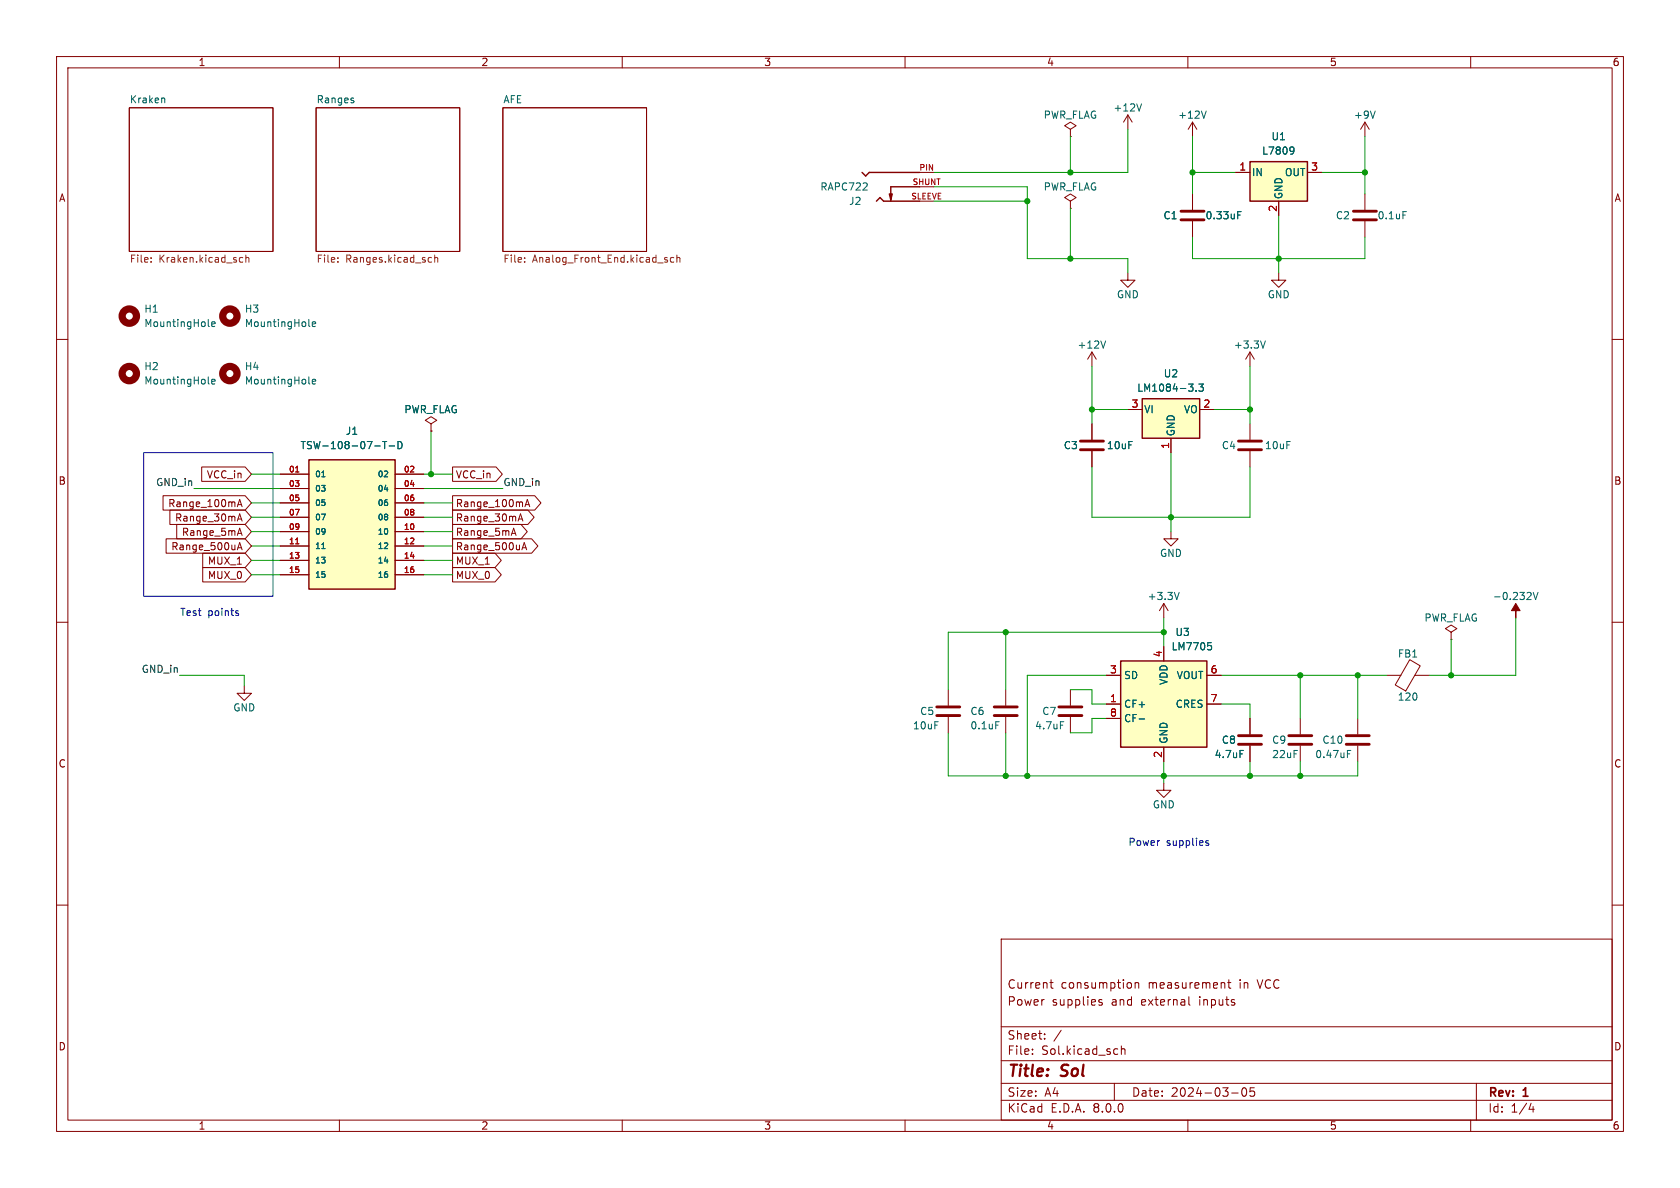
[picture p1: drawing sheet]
<svg xmlns="http://www.w3.org/2000/svg" width="297mm" height="210mm" viewBox="0 0 297 210" stroke-linecap="round" stroke-linejoin="round" font-family="sans-serif">
<g fill="none" stroke="#840000" stroke-width=".18">
<path d="M10 10h277v190h-277zM12 12h273v186h-273zM22.9 19.1h25.4v25.4h-25.4zM55.9 19.1h25.4v25.4h-25.4zM60 10v2M88.9 19.1h25.4v25.4h-25.4zM110 10v2M160 10v2M210 10v2M260 10v2M189.2 22.9l1-.7-1-.6-1 .6 1 .7v1.2M189.2 24.1h.1"/>
<path d="M189.2 35.6l1-.7-1-.6-1 .6 1 .7v1.2M189.2 36.8h.1M199.4 20.3l-.8 1.3M199.4 20.3v2.6M199.4 20.3l.8 1.3M210.8 21.6l-.7 1.3M210.8 21.6v2.5M210.8 21.6l.8 1.3M10 60h2M285 60h2M10 110h2M285 110h2"/>
<path d="M240 127v2.8M240 131.8v2.8M10 160h2M285 160h2M177 166h108v32h-108zM185.6 173.7h.6M185.8 173.2v1.3l.4 .2M194.2 177l.7 .4-.2 .3-.5-.1M194.8 176.8l-.3-.1-.3 .2M199.9 173.8l.1 .2v.4l-.1 .2M200.7 173.8l.2-.1 .3 .1 .1 .9M200.7 173.7v1"/>
<path d="M210.2 176.2v1.3l.2 .2M216.5 173.8v.9M217 173.7h.6M217.2 173.2v1.3l.4 .2M60 198v2M110 198v2M160 198v2M177 194.5h108M177 191.5h108M177 187.5h108M177 181.5h108M182.5 186.3v.1"/>
<path d="M182.5 185.5v.1M184.7 183.6v.1M184.7 182.8v.1M187.6 182.1l-1.3 2M197 191.5v3M197.5 185.4l.1 .1M197.6 186.3l-.1 .1M198.2 184.9v1.5M198.2 185.5l.3-.1 .3 .1 .1 .9M210 198v2M217.7 193.2h1.2M219.7 192.4l.2-.1a.81 .81 0 0 1 .6 .6 .81 .81 0 0 1-.3 .8l-.2 .1a.81 .81 0 0 1-.3-1.4z"/>
<path d="M221.7 192.3h-.7v.7l.2-.1h.5l.1 .3-.1 .5-.2 .1-.5-.1M260 198v2M261 191.5v6.5M270.7 195l-.4 1.1h.9M271 195.6v1"/>
</g>
<path d="M28.9 17.3l.2 .2v.7M62.5 17.8v.3M201.8 18.4l-.4 1.2M213.2 19.6l-.4 1.3M238.2 133.3h.4M238.2 132.7h.6" fill="none" stroke="#006464" stroke-width=".18"/>
<g fill="none" stroke="#725600" stroke-width=".18">
<path d="M26.7 46.2v.2M26.7 45.6v.1M42.4 46.3h.5M42.4 45.6h.5M43.5 45.6l.1-.1 .3 .1 .1 .8M43.5 45.1v1.3M59.7 46.2v.2M59.7 45.6v.1M75.9 45.5l.4 .1M76.3 46.3l-.4 .1M76.8 45.6l.2-.1 .3 .1 .1 .8M76.8 45.1v1.3"/>
<path d="M92.7 46.2v.2M92.7 45.6v.1M117.7 45.9l.3 .1v.2l-.2 .2h-.2M117.7 45.5l.3 .1M119.1 45.6l-.3-.1-.3 .3 .1 .5h.5M119.7 45.6l.1-.1 .3 .1 .1 .8M119.7 45.1v1.3"/>
</g>
<path d="M238 131.6h4.1M238 130h4.1" fill="none" stroke="#840000" stroke-width=".51"/>
<path d="M201.9 70.5h10.2v7h-10.2z" fill="#ffffc2"/>
<path d="M201.9 70.5h10.2v7h-10.2z" fill="none" stroke="#840000" stroke-width=".25"/>
<g fill="none" stroke="#840000" stroke-width=".18">
<path d="M193 62.2l-.7 1.3M193 62.2v2.6M193 74.9v2.8M193 79.8v2.8M193 62.2l.8 1.3M199.4 72.4h2.5M207 77.5v2.5M212.1 72.4h2.5M221 62.2l-.8 1.3M221 62.2v2.6M221 74.9v2.8M221 79.8v2.8"/>
<path d="M221 62.2l.7 1.3M177.8 121.9v2.8M177.8 126.7v2.8"/>
</g>
<path d="M195.5 60.3l-.5 1.2M211.5 69v.2M211.9 67.9h.8l-.4 .5 .4 .1v.5l-.2 .2-.6-.2M223.7 60.3l-.4 1.2M176 127.6h.6" fill="none" stroke="#006464" stroke-width=".18"/>
<path d="M191 79.5h4.1M191 78h4.1M218.9 79.5h4.1M218.9 78h4.1M175.8 126.5h4M175.8 125h4" fill="none" stroke="#840000" stroke-width=".51"/>
<path d="M221 28.6h10.1v7h-10.1z" fill="#ffffc2"/>
<path d="M152.4 30.5l.6 .6 .7-.6h8.9M154.9 35.6l.7-.7 .6 .7h6.4M162.6 33h-5.1v2.6M221 28.6h10.1v7h-10.1z" fill="none" stroke="#840000" stroke-width=".25"/>
<g fill="none" stroke="#840000" stroke-width=".18">
<path d="M162.6 30.5h2.5M162.6 33h2.5M162.6 35.6h2.5M210.8 34.3v2.8M210.8 39.1v2.8M218.4 30.5h2.6M226.1 35.6v2.5M231.1 30.5h2.6M226.1 48.3v1.2h1.2l-1.2 1.3-1.3-1.3h1.3M245.1 119.4h2.5M249.2 116.6l1.9 1.1-2.6 4.4-1.8-1zM250.1 119.4h2.6"/>
<path d="M256.5 111.8l1.1-.7-1.1-.6-1 .6 1 .7v1.2M256.5 113h.1M167.6 121.9v2.8M167.6 126.7v2.8M189.2 121.9v2.8M189.2 126.7v2.8"/>
</g>
<path d="M218.8 38h.4M218.8 37.4h.6M228.3 26l.4 .1a.84 .84 0 0 1-.3 1.1M228.8 26.5l-.2 .2-.3 .1M187.5 127.6h.6" fill="none" stroke="#006464" stroke-width=".18"/>
<path d="M157.2 34.3h.5l-.2 1z" fill="#840000" stroke="#840000" stroke-width=".25"/>
<path d="M208.8 37.3h4.1M208.8 38.9h4.1M165.6 126.5h4.1M165.6 125h4.1M187.2 126.5h4.1M187.2 125h4.1" fill="none" stroke="#840000" stroke-width=".51"/>
<path d="M198.1 116.8h15.3v15.3h-15.3z" fill="#ffffc2"/>
<path d="M198.1 116.8h15.3v15.3h-15.3z" fill="none" stroke="#840000" stroke-width=".25"/>
<g fill="none" stroke="#840000" stroke-width=".18">
<path d="M207 94v1.3h1.3l-1.3 1.2-1.3-1.2h1.3M195.6 119.4h2.5M205.7 106.7v2.5M205.7 114.3v2.5M205.7 106.7l-.7 1.3M205.7 106.7l.8 1.3M213.4 119.4h2.5M195.6 124.5h2.5M195.6 127h2.5M205.7 138.4v1.3h1.3l-1.3 1.3-1.2-1.3h1.2M205.7 132.1v2.5M213.4 124.5h2.5"/>
<path d="M221 127v2.8M221 131.8v2.8M229.9 127v2.8M229.9 131.8v2.8"/>
</g>
<path d="M208.5 104.7l-.5 1.3M213.5 113.6h.6M214 114.1l.2 .2v.3l-.2 .3M270.6 104.8l.1 .2-.1 .3-.7 .7h.8M271.1 104.7l.4 1.3 .4-1.3M201.4 127.1h1M219.2 132.7h.6" fill="none" stroke="#006464" stroke-width=".18"/>
<path d="M218.9 131.6h4.1M218.9 130h4.1M227.8 131.6h4.1M227.8 130h4.1" fill="none" stroke="#840000" stroke-width=".51"/>
<path d="M268 106.7l.7 1.3h-.7v1.2v-1.2h-.8z" fill="#840000" stroke="#840000" stroke-width=".18"/>
<path d="M54.6 81.3h15.2v22.8h-15.2z" fill="#ffffc2"/>
<path d="M54.6 81.3h15.2v22.8h-15.2z" fill="none" stroke="#840000" stroke-width=".25"/>
<g fill="none" stroke="#840000" stroke-width=".18">
<path d="M210.8 34.3v2.8M210.8 39.1v2.8M218.4 30.5h2.6M226.1 35.6v2.5M231.1 30.5h2.6M241.3 21.6l-.8 1.3M241.3 21.6v2.5M241.3 34.3v2.8M241.3 39.1v2.8M241.3 21.6l.8 1.3M199.4 48.3v1.2h1.3l-1.3 1.3-1.3-1.3h1.3M76.2 74.9l1-.6-1-.6-1 .6 1 .6v1.3"/>
<path d="M76.2 76.2h.1M193 74.9v2.8M193 79.8v2.8M199.4 72.4h2.5M207 77.5v2.5M212.1 72.4h2.5M28.8 87.6h14.5l1.1 1.3-1.1 1.3h-14.5zM29.4 95.2h13.9l1.1 1.3-1.1 1.3h-13.9zM30 90.2h13.3l1.1 1.2-1.1 1.3h-13.3zM31.2 92.7h12.1l1.1 1.3-1.1 1.3h-12.1zM35.7 82.5h7.6l1.1 1.3-1.1 1.3h-7.6zM35.8 97.8h7.5l1.1 1.3-1.1 1.2h-7.5z"/>
<path d="M42 89.6l.4-1.3 .4 1.3M42 97.2l.4-1.3 .4 1.3M42 92.1l.4-1.3 .4 1.3M42.1 96.8h.6M42.1 94.3h.6M42.1 91.7h.6M42.1 89.2h.6M42.4 93.4l.4 1.3M49.5 83.8h5.1M49.5 86.4h5.1M49.5 88.9h5.1M49.5 91.4h5.1"/>
<path d="M49.5 94h5.1M49.5 96.5h5.1M49.5 99.1h5.1M69.8 83.8h5.1M69.8 86.4h5.1M69.8 88.9h5.1M69.8 91.4h5.1M69.8 94h5.1M69.8 96.5h5.1M69.8 99.1h5.1M80 97.8h7.5l1.1 1.3-1.1 1.2h-7.5zM80 95.2h14l1.1 1.3-1.1 1.3h-14z"/>
<path d="M80 92.7h12.1l1.1 1.3-1.1 1.3h-12.1zM80 90.2h13.3l1.1 1.2-1.1 1.3h-13.3zM80 82.5h7.7l1.1 1.3-1.1 1.3h-7.7zM80 87.6h14.5l1.1 1.3-1.1 1.3h-14.5zM90.5 94.3h.6M90.8 93.4l.4 1.3M91.6 92.1l.4-1.3 .4 1.3M91.7 91.7h.6M92.3 97.2l.4-1.3 .4 1.3M92.4 96.8h.6M92.8 89.6l.4-1.3 .4 1.3M92.9 89.2h.6"/>
<path d="M35.8 100.3h7.5l1.1 1.3-1.1 1.3h-7.5zM49.5 101.6h5.1M69.8 101.6h5.1M80 100.3h7.5l1.1 1.3-1.1 1.3h-7.5zM195.6 119.4h2.5M205.7 114.3v2.5M213.4 119.4h2.5M43.2 121.3v1.3h1.2l-1.2 1.2-1.3-1.2h1.3M195.6 124.5h2.5M195.6 127h2.5M205.7 132.1v2.5M213.4 124.5h2.5"/>
<path d="M221 127v2.8M221 131.8v2.8"/>
</g>
<g fill="none" stroke="#006464" stroke-width=".18">
<path d="M243.1 19.6l-.4 1.3M218.8 37.4h.6M218.8 38h.4M228.3 26l.4 .1a.84 .84 0 0 1-.3 1.1M228.8 26.5l-.2 .2-.3 .1M248 37.4h.6M36.8 57.5l.2 .2M37.4 57.3l.6-.1v-.3h-.4l-.2 .2 .1 .6h.5M54.6 57.5l.2 .2M55.2 57.3l.6-.1-.1-.3h-.3l-.2 .2 .1 .6h.4M36.8 67.7l.2 .2M37.4 67.5l.6-.2v-.2l-.4-.1-.2 .2 .1 .6h.5"/>
<path d="M54.6 67.7l.2 .2M55.2 67.5l.6-.2-.1-.2-.3-.1-.2 .2 .1 .6h.4M66.3 78.8h.9M67.6 78h.8M68 78v1.3M68.8 78.8h1M70.4 78a.64 .64 0 0 1 .7 .7 .64 .64 0 0 1-.7 .6zM211.5 69v.2M211.9 67.9h.8l-.4 .5 .4 .1v.5l-.2 .2-.6-.2M56.9 84.3h.6M56.9 97h.6M213.5 113.6h.6"/>
<path d="M214 114.1l.2 .2v.3l-.2 .3M201.4 127.1h1M219.2 132.7h.6"/>
</g>
<path d="M52.3 83.4h.5M52.3 96.1h.5" fill="none" stroke="#a90000" stroke-width=".18"/>
<g fill="none" stroke="#840000" stroke-width="1.3">
<circle cx="22.9" cy="55.9" r="1.27"/>
<circle cx="40.6" cy="55.9" r="1.27"/>
<circle cx="22.9" cy="66" r="1.27"/>
<circle cx="40.6" cy="66" r="1.27"/>
</g>
<path d="M239.3 37.3h4M239.3 38.9h4" fill="none" stroke="#840000" stroke-width=".51"/>
<path d="M25.4 80h22.9v25.4h-22.9zM41.8 108.4h.3l.1 .2-.2 .2h-.2M41.8 108h.3M213.2 149l.4 .1 .1 .2-.2 .1h-.3M213.2 148.7h.4" fill="none" stroke="#0000c2" stroke-width=".18"/>
<g fill="none" stroke="#009600" stroke-width=".18">
<path d="M165.1 33h16.5v12.7h17.8v2.6M165.1 35.6h16.5M189.2 24.1v6.4M189.2 36.8v8.9M199.4 22.9v7.6h-34.3M210.8 24.1v10.2M210.8 30.5h7.6M226.1 38.1v10.2M233.7 30.5h7.6M241.3 24.1v10.2M210.8 41.9v3.8h30.5v-3.8M76.2 76.2v7.6"/>
<path d="M193 64.8v10.1M193 72.4h6.4M214.6 72.4h6.4M221 64.8v10.1M34.3 86.4h15.2M44.4 91.4h5.1M44.4 83.8h5.1M44.4 94h5.1M44.4 88.9h5.1M44.4 99.1h5.1M44.4 96.5h5.1M74.9 91.4h5.1"/>
<path d="M74.9 83.8h5.1M74.9 86.4h14M74.9 94h5.1M74.9 88.9h5.1M74.9 99.1h5.1M74.9 96.5h5.1M193 82.6v8.8h28v-8.8M207 80v14M31.7 119.4h11.5v1.9M44.4 101.6h5.1M74.9 101.6h5.1M177.8 111.8v10.1"/>
<path d="M195.6 119.4h-14v17.8M205.7 111.8h-38.1v10.1M205.7 109.2v5.1M215.9 119.4h29.2M229.9 119.4v7.6M240 119.4v7.6M256.5 113v6.4M268 109.2v10.2h-15.3M167.6 129.5v7.7h72.4v-2.6M177.8 129.5v7.7M189.2 121.9h3.8v2.6h2.6M195.6 127h-2.6v2.5h-3.8"/>
<path d="M205.7 134.6v3.8M215.9 124.5h5.1v2.5M221 134.6v2.6M229.9 134.6v2.6"/>
</g>
<g fill="#009600" stroke="#009600" stroke-width=".18">
<circle cx="210.8" cy="30.5" r=".46"/>
<circle cx="221" cy="72.4" r=".46"/>
<circle cx="226.1" cy="45.7" r=".46"/>
<circle cx="241.3" cy="30.5" r=".46"/>
<circle cx="189.2" cy="30.5" r=".46"/>
<circle cx="189.2" cy="45.7" r=".46"/>
<circle cx="193" cy="72.4" r=".46"/>
<circle cx="177.8" cy="111.8" r=".46"/>
<circle cx="221" cy="137.2" r=".46"/>
<circle cx="205.7" cy="137.2" r=".46"/>
<circle cx="205.7" cy="111.8" r=".46"/>
<circle cx="181.6" cy="35.6" r=".46"/>
<circle cx="181.6" cy="137.2" r=".46"/>
<circle cx="177.8" cy="137.2" r=".46"/>
<circle cx="240" cy="119.4" r=".46"/>
<circle cx="229.9" cy="119.4" r=".46"/>
<circle cx="207" cy="91.4" r=".46"/>
<circle cx="229.9" cy="137.2" r=".46"/>
<circle cx="256.5" cy="119.4" r=".46"/>
<circle cx="76.2" cy="83.8" r=".46"/>
</g>
<g font-size="2.8" fill="#840000">
<text x="178" y="190.9">Title:</text>
<text x="187.7" y="190.9">Sol</text>
</g>
<g font-size="2.1" fill="#840000">
<text x="178" y="178">Power</text>
<text x="178" y="175">Current</text>
<text x="185.9" y="178">supplies</text>
<text x="187.5" y="175">consumption</text>
<text x="196.5" y="178">and</text>
<text x="201.9" y="178">external</text>
<text x="203" y="175">measurement</text>
<text x="212.3" y="178">inputs</text>
<text x="219.3" y="175">in</text>
<text x="222.6" y="175">VCC</text>
<text x="178" y="184">Sheet:</text>
<text x="178" y="186.7">File:</text>
<text x="184.1" y="186.7">Sol.kicad_sch</text>
<text x="178" y="196.9">KiCad</text>
<text x="178" y="194.1">Size:</text>
<text x="184.7" y="194.1">A4</text>
<text x="185.7" y="196.9">E.D.A.</text>
<text x="193.3" y="196.9">8.0.0</text>
<text x="200" y="194.1">Date:</text>
<text x="207" y="194.1">2024-03-05</text>
<text x="263" y="194.3">Rev:</text>
<text x="263" y="196.9">Id:</text>
<text x="267.1" y="196.9">1/4</text>
<text x="269.4" y="194.3">1</text>
</g>
<g font-size="1.8" fill="#840000">
<text x="35" y="11.9">1</text>
<text x="85" y="11.9">2</text>
<text x="135" y="11.9">3</text>
<text x="185" y="11.9">4</text>
<text x="235" y="11.9">5</text>
<text x="285" y="11.9">6</text>
<text x="10.3" y="35.9">A</text>
<text x="285.3" y="35.9">A</text>
<text x="10.3" y="85.9">B</text>
<text x="29.6" y="89.9">Range_100mA</text>
<text x="36.5" y="84.8">VCC_in</text>
<text x="80.5" y="84.8">VCC_in</text>
<text x="80.5" y="89.9">Range_100mA</text>
<text x="285.3" y="85.9">B</text>
<text x="30.8" y="92.4">Range_30mA</text>
<text x="32.1" y="94.9">Range_5mA</text>
<text x="80.5" y="94.9">Range_5mA</text>
<text x="80.5" y="92.4">Range_30mA</text>
<text x="30.2" y="97.5">Range_500uA</text>
<text x="36.6" y="100">MUX_1</text>
<text x="80.5" y="100">MUX_1</text>
<text x="80.5" y="97.5">Range_500uA</text>
<text x="36.6" y="102.6">MUX_0</text>
<text x="80.5" y="102.6">MUX_0</text>
<text x="10.3" y="135.9">C</text>
<text x="285.3" y="135.9">C</text>
<text x="10.3" y="185.9">D</text>
<text x="285.3" y="185.9">D</text>
<text x="35" y="199.9">1</text>
<text x="85" y="199.9">2</text>
<text x="135" y="199.9">3</text>
<text x="185" y="199.9">4</text>
<text x="235" y="199.9">5</text>
<text x="285" y="199.9">6</text>
</g>
<g font-size="1.8" fill="#006464">
<text x="22.9" y="18.3">Kraken</text>
<text x="55.9" y="18.3">Ranges</text>
<text x="88.9" y="18.3">AFE</text>
<text x="184.4" y="21.2">PWR_FLAG</text>
<text x="196.7" y="19.9">+12V</text>
<text x="208.2" y="21.2">+12V</text>
<text x="239.3" y="21.2">+9V</text>
<text x="223" y="27.5">L7809</text>
<text x="224.7" y="25">U1</text>
<text x="144.9" y="33.9">RAPC722</text>
<text x="184.4" y="33.9">PWR_FLAG</text>
<text x="221.2" y="31.3">IN</text>
<text x="226.9" y="35.3" transform="rotate(-90 226.9 35.3)">GND</text>
<text x="227.1" y="31.3">OUT</text>
<text x="150" y="36.4">J2</text>
<text x="205.6" y="39">C1</text>
<text x="213" y="39">0.33uF</text>
<text x="236.1" y="39">C2</text>
<text x="243.4" y="39">0.1uF</text>
<text x="197.4" y="52.9">GND</text>
<text x="224" y="52.9">GND</text>
<text x="25.4" y="55.5">H1</text>
<text x="25.4" y="58">MountingHole</text>
<text x="43.2" y="55.5">H3</text>
<text x="43.2" y="58">MountingHole</text>
<text x="25.4" y="65.6">H2</text>
<text x="43.2" y="65.6">H4</text>
<text x="190.4" y="61.8">+12V</text>
<text x="218" y="61.8">+3.3V</text>
<text x="25.4" y="68.2">MountingHole</text>
<text x="43.2" y="68.2">MountingHole</text>
<text x="201" y="69.4">LM1084-3.3</text>
<text x="205.6" y="66.9">U2</text>
<text x="61" y="77.1">J1</text>
<text x="71.4" y="73.3">PWR_FLAG</text>
<text x="202.2" y="73.3">VI</text>
<text x="207.9" y="77.2" transform="rotate(-90 207.9 77.2)">GND</text>
<text x="209.2" y="73.3">VO</text>
<text x="53" y="79.6">TSW-108-07-T-D</text>
<text x="188" y="79.6">C3</text>
<text x="195.6" y="79.6">10uF</text>
<text x="215.9" y="79.6">C4</text>
<text x="223.5" y="79.6">10uF</text>
<text x="205" y="98.7">GND</text>
<text x="202.8" y="106.3">+3.3V</text>
<text x="263.8" y="106.3">-0.232V</text>
<text x="207.7" y="112.6">U3</text>
<text x="251.7" y="110.1">PWR_FLAG</text>
<text x="207" y="115.2">LM7705</text>
<text x="247" y="116.4">FB1</text>
<text x="41.1" y="126">GND</text>
<text x="198.6" y="125.3">CF+</text>
<text x="198.6" y="120.2">SD</text>
<text x="206.6" y="121.2" transform="rotate(-90 206.6 121.2)">VDD</text>
<text x="207.8" y="125.3">CRES</text>
<text x="207.9" y="120.2">VOUT</text>
<text x="247" y="124.1">120</text>
<text x="161.3" y="129.1">10uF</text>
<text x="162.6" y="126.6">C5</text>
<text x="171.5" y="126.6">C6</text>
<text x="171.5" y="129.1">0.1uF</text>
<text x="182.9" y="129.1">4.7uF</text>
<text x="184.2" y="126.6">C7</text>
<text x="198.6" y="127.9">CF-</text>
<text x="206.6" y="131.6" transform="rotate(-90 206.6 131.6)">GND</text>
<text x="215.9" y="131.7">C8</text>
<text x="224.8" y="131.7">C9</text>
<text x="233.7" y="131.7">C10</text>
<text x="214.6" y="134.2">4.7uF</text>
<text x="224.8" y="134.2">22uF</text>
<text x="232.4" y="134.2">0.47uF</text>
<text x="203.7" y="143.1">GND</text>
</g>
<g font-size="1.8" fill="#a90000">
<text x="219" y="30.2">1</text>
<text x="231.7" y="30.2">3</text>
<text x="225.8" y="37.5" transform="rotate(-90 225.8 37.5)">2</text>
<text x="200" y="72.1">3</text>
<text x="212.7" y="72.1">2</text>
<text x="206.8" y="79.4" transform="rotate(-90 206.8 79.4)">1</text>
<text x="196.1" y="119.1">3</text>
<text x="205.5" y="116.3" transform="rotate(-90 205.5 116.3)">4</text>
<text x="213.9" y="119.1">6</text>
<text x="196.1" y="124.2">1</text>
<text x="213.9" y="124.2">7</text>
<text x="196.1" y="126.7">8</text>
<text x="205.5" y="134.1" transform="rotate(-90 205.5 134.1)">2</text>
</g>
<g font-size="1.8" fill="#725600">
<text x="22.9" y="46.8">File:</text>
<text x="28.1" y="46.8">Kraken.kicad_sch</text>
<text x="55.9" y="46.8">File:</text>
<text x="61.1" y="46.8">Ranges.kicad_sch</text>
<text x="88.9" y="46.8">File:</text>
<text x="94.1" y="46.8">Analog_Front_End.kicad_sch</text>
</g>
<g font-size="1.8" fill="#0f0f0f">
<text x="27.5" y="86">GND_in</text>
<text x="88.9" y="86">GND_in</text>
<text x="25" y="119">GND_in</text>
</g>
<g font-size="1.8" fill="#0000c2">
<text x="31.7" y="109">Test</text>
<text x="36.7" y="109">points</text>
<text x="199.4" y="149.6">Power</text>
<text x="206.2" y="149.6">supplies</text>
</g>
<g font-size="1.4" fill="#a90000">
<text x="161" y="35.3">SLEEVE</text>
<text x="161.2" y="32.8">SHUNT</text>
<text x="162.4" y="30.2">PIN</text>
<text x="51" y="83.6">01</text>
<text x="71.3" y="83.6">02</text>
<text x="51" y="86.1">03</text>
<text x="51" y="88.6">05</text>
<text x="71.3" y="86.1">04</text>
<text x="71.3" y="88.6">06</text>
<text x="51" y="91.2">07</text>
<text x="51" y="93.7">09</text>
<text x="71.3" y="91.2">08</text>
<text x="71.3" y="93.7">10</text>
<text x="51" y="96.3">11</text>
<text x="51" y="98.8">13</text>
<text x="51" y="101.3">15</text>
<text x="71.3" y="96.3">12</text>
<text x="71.3" y="98.8">14</text>
<text x="71.3" y="101.3">16</text>
</g>
<g font-size="1.4" fill="#006464">
<text x="55.6" y="84.6">01</text>
<text x="55.6" y="87.1">03</text>
<text x="55.6" y="89.6">05</text>
<text x="66.6" y="84.6">02</text>
<text x="66.6" y="87.1">04</text>
<text x="66.6" y="89.6">06</text>
<text x="55.6" y="92.2">07</text>
<text x="55.6" y="94.7">09</text>
<text x="66.6" y="92.2">08</text>
<text x="66.6" y="94.7">10</text>
<text x="55.6" y="97.3">11</text>
<text x="55.6" y="99.8">13</text>
<text x="66.6" y="97.3">12</text>
<text x="66.6" y="99.8">14</text>
<text x="55.6" y="102.3">15</text>
<text x="66.6" y="102.3">16</text>
</g>
</svg>
